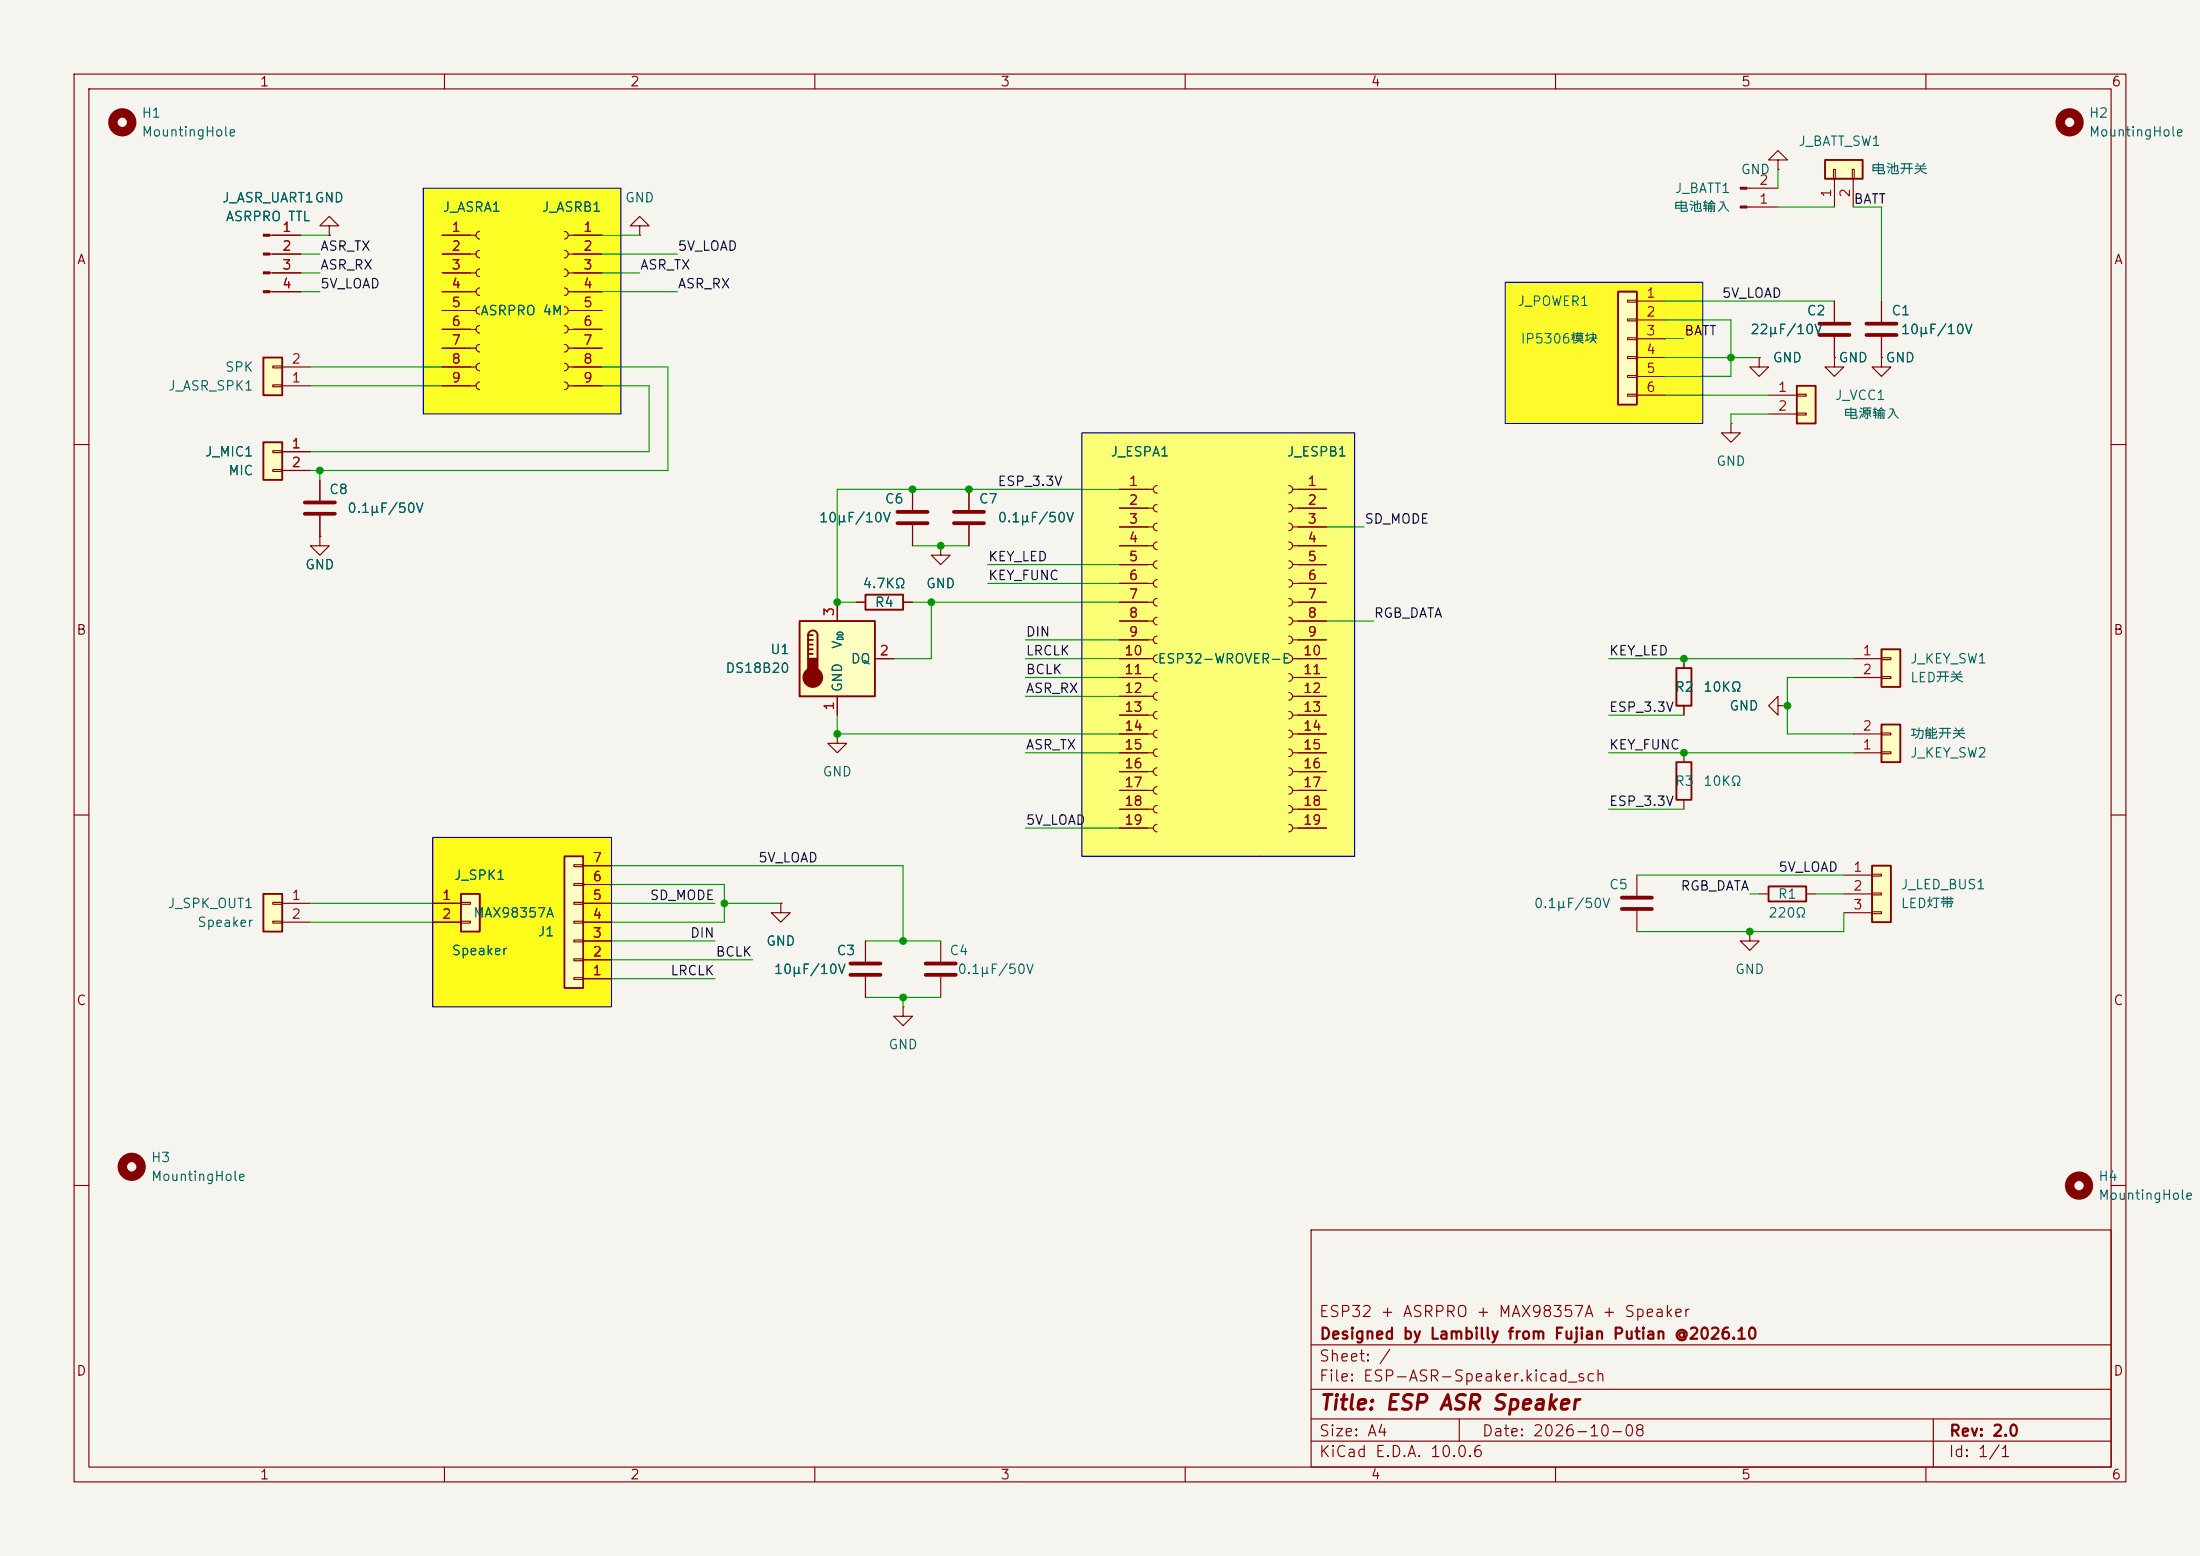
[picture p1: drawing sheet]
<svg xmlns="http://www.w3.org/2000/svg" width="297mm" height="210mm" viewBox="0 0 297 210" stroke-linecap="round" stroke-linejoin="round" font-family="sans-serif">
<path d="M0 0h297v210h-297z" fill="#f5f4ef" stroke="#f5f4ef" stroke-width=".14"/>
<g fill="none" stroke="#840000" stroke-width=".15">
<path d="M10 10h277v190h-277zM12 12h273v186h-273zM60 10v2M110 10v2M160 10v2M210 10v2M260 10v2M10 60h2M285 60h2M10 110h2M285 110h2M10 160h2"/>
<path d="M177 166h108v32h-108zM285 160h2M60 198v2M110 198v2M160 198v2M177 194.5h108M177 191.5h108M177 187.5h108M177 181.5h108M197 191.5v3M210 198v2M260 198v2"/>
<path d="M261 191.5v6.5"/>
</g>
<path d="M203.2 38.1h26.7v19.1h-26.7z" fill="#fffb2b"/>
<path d="M58.4 113h24.1v22.9h-24.1z" fill="#fffb1b"/>
<path d="M146 58.4h36.9v57.2h-36.9z" fill="#fbff75"/>
<path d="M57.1 25.4h26.7v30.5h-26.7z" fill="#fbff25"/>
<path d="M233.7 57.2v1.2h1.2l-1.2 1.3-1.3-1.3h1.3M233.7 57.2h.1" fill="none" stroke="#840000" stroke-width=".15"/>
<path d="M242.6 52.1h2.5v5.1h-2.5z" fill="#ffffc2"/>
<path d="M242.6 52.1h2.5v5.1h-2.5z" fill="none" stroke="#840000" stroke-width=".25"/>
<path d="M238.8 53.3h3.8M238.8 55.9h3.8M242.6 53.2h1.2v.3h-1.2zM242.6 55.8h1.2v.2h-1.2zM116.8 127v2.8M116.8 131.8v2.8" fill="none" stroke="#840000" stroke-width=".15"/>
<path d="M114.8 130h4.1M114.8 131.6h4.1" fill="none" stroke="#840000" stroke-width=".51"/>
<path d="M218.4 39.4h2.6v15.2h-2.6z" fill="#ffffc2"/>
<path d="M218.4 39.4h2.6v15.2h-2.6z" fill="none" stroke="#840000" stroke-width=".25"/>
<g fill="none" stroke="#840000" stroke-width=".15">
<path d="M235.8 27.9h4.2M235.8 25.4h4.2M219.7 40.5h1.3v.3h-1.3zM219.7 43.1h1.3v.2h-1.3zM219.7 45.6h1.3v.2h-1.3zM219.7 48.1h1.3v.3h-1.3zM219.7 50.7h1.3v.2h-1.3zM219.7 53.2h1.3v.3h-1.3zM221 40.6h3.8M221 43.2h3.8M221 45.7h3.8M221 48.3h3.8"/>
<path d="M221 50.8h3.8M221 53.3h3.8M43.2 72.4v1.3h-1.3l1.3 1.2 1.2-1.2h-1.2M43.2 72.4h.1M130.8 66v2.8M130.8 70.9v2.8M151.1 66h4.6M151.1 68.6h4.6M151.1 71.1h4.6M151.1 73.7h4.6M151.1 76.2h4.6M151.1 78.7h4.6"/>
<path d="M156.2 65.5a.51 .51 0 0 0-.5 .5 .51 .51 0 0 0 .5 .5M156.2 68.1a.51 .51 0 0 0-.5 .5 .51 .51 0 0 0 .5 .5M156.2 70.6a.51 .51 0 0 0-.5 .5 .51 .51 0 0 0 .5 .5M156.2 73.2a.51 .51 0 0 0-.5 .5 .51 .51 0 0 0 .5 .5M156.2 75.7a.51 .51 0 0 0-.5 .5 .51 .51 0 0 0 .5 .5M156.2 78.2a.51 .51 0 0 0-.5 .5 .51 .51 0 0 0 .5 .5M174 65.5a.51 .51 0 0 1 .5 .5 .51 .51 0 0 1-.5 .5M174 68.1a.51 .51 0 0 1 .5 .5 .51 .51 0 0 1-.5 .5M174 70.6a.51 .51 0 0 1 .5 .5 .51 .51 0 0 1-.5 .5M174 73.2a.51 .51 0 0 1 .5 .5 .51 .51 0 0 1-.5 .5M174 75.7a.51 .51 0 0 1 .5 .5 .51 .51 0 0 1-.5 .5M174 78.2a.51 .51 0 0 1 .5 .5 .51 .51 0 0 1-.5 .5"/>
<path d="M174.5 66h4.6M174.5 68.6h4.6M174.5 71.1h4.6M174.5 73.7h4.6M174.5 76.2h4.6M174.5 78.7h4.6M151.1 81.3h4.6M151.1 83.8h4.6M151.1 86.4h4.6M151.1 88.9h4.6M151.1 91.4h4.6M151.1 94h4.6"/>
<path d="M151.1 96.5h4.6M151.1 99.1h4.6M156.2 80.8a.51 .51 0 0 0-.5 .5 .51 .51 0 0 0 .5 .5M156.2 83.3a.51 .51 0 0 0-.5 .5 .51 .51 0 0 0 .5 .5M156.2 85.9a.51 .51 0 0 0-.5 .5 .51 .51 0 0 0 .5 .5M156.2 88.4a.51 .51 0 0 0-.5 .5 .51 .51 0 0 0 .5 .5M156.2 90.9a.51 .51 0 0 0-.5 .5 .51 .51 0 0 0 .5 .5M156.2 93.5a.51 .51 0 0 0-.5 .5 .51 .51 0 0 0 .5 .5M156.2 96a.51 .51 0 0 0-.5 .5 .51 .51 0 0 0 .5 .5M156.2 98.6a.51 .51 0 0 0-.5 .5 .51 .51 0 0 0 .5 .5M174 80.8a.51 .51 0 0 1 .5 .5 .51 .51 0 0 1-.5 .5M174 83.3a.51 .51 0 0 1 .5 .5 .51 .51 0 0 1-.5 .5"/>
<path d="M174 85.9a.51 .51 0 0 1 .5 .5 .51 .51 0 0 1-.5 .5M174 88.4a.51 .51 0 0 1 .5 .5 .51 .51 0 0 1-.5 .5M174 90.9a.51 .51 0 0 1 .5 .5 .51 .51 0 0 1-.5 .5M174 93.5a.51 .51 0 0 1 .5 .5 .51 .51 0 0 1-.5 .5M174 96a.51 .51 0 0 1 .5 .5 .51 .51 0 0 1-.5 .5M174 98.6a.51 .51 0 0 1 .5 .5 .51 .51 0 0 1-.5 .5M174.5 81.3h4.6M174.5 83.8h4.6M174.5 86.4h4.6M174.5 88.9h4.6M174.5 91.4h4.6M174.5 94h4.6"/>
<path d="M174.5 96.5h4.6M174.5 99.1h4.6M151.1 101.6h4.6M151.1 104.1h4.6M151.1 106.7h4.6M151.1 109.2h4.6M151.1 111.8h4.6M156.2 101.1a.51 .51 0 0 0-.5 .5 .51 .51 0 0 0 .5 .5M156.2 103.6a.51 .51 0 0 0-.5 .5 .51 .51 0 0 0 .5 .5M156.2 106.2a.51 .51 0 0 0-.5 .5 .51 .51 0 0 0 .5 .5M156.2 108.7a.51 .51 0 0 0-.5 .5 .51 .51 0 0 0 .5 .5M156.2 111.3a.51 .51 0 0 0-.5 .5 .51 .51 0 0 0 .5 .5"/>
<path d="M174 101.1a.51 .51 0 0 1 .5 .5 .51 .51 0 0 1-.5 .5M174 103.6a.51 .51 0 0 1 .5 .5 .51 .51 0 0 1-.5 .5M174 106.2a.51 .51 0 0 1 .5 .5 .51 .51 0 0 1-.5 .5M174 108.7a.51 .51 0 0 1 .5 .5 .51 .51 0 0 1-.5 .5M174 111.3a.51 .51 0 0 1 .5 .5 .51 .51 0 0 1-.5 .5M174.5 101.6h4.6M174.5 104.1h4.6M174.5 106.7h4.6M174.5 109.2h4.6M174.5 111.8h4.6M221 118.1v2.8M121.9 135.9v1.3h-1.3l1.3 1.2 1.3-1.2h-1.3"/>
<path d="M121.9 135.9h.1M221 122.9v2.8"/>
</g>
<path d="M128.8 69.1h4M128.8 70.6h4M218.9 121.2h4.1M218.9 122.7h4.1" fill="none" stroke="#840000" stroke-width=".51"/>
<g fill="#840000" stroke="#840000" stroke-width=".15">
<path d="M234.9 27.8h.9v.3h-.9z"/>
<path d="M234.9 25.3h.9v.2h-.9z"/>
</g>
<path d="M76.2 115.6h2.5v17.8h-2.5z" fill="#ffffc2"/>
<path d="M76.2 115.6h2.5v17.8h-2.5z" fill="none" stroke="#840000" stroke-width=".25"/>
<g fill="none" stroke="#840000" stroke-width=".15">
<path d="M240 21.6h1.3l-1.3-1.3-1.2 1.3h1.2v1.3M240 22.9h.1M77.5 119.3h1.2v.2h-1.2zM77.5 116.7h1.2v.3h-1.2zM78.7 119.4h3.8M78.7 116.8h3.8M77.5 132h1.2v.2h-1.2zM77.5 129.4h1.2v.3h-1.2zM77.5 126.9h1.2v.2h-1.2zM77.5 124.3h1.2v.3h-1.2zM77.5 121.8h1.2v.2h-1.2zM78.7 132.1h3.8"/>
<path d="M78.7 129.5h3.8M78.7 127h3.8M78.7 124.5h3.8M78.7 121.9h3.8"/>
</g>
<path d="M62.2 120.7h2.6v5h-2.6z" fill="#ffffc2"/>
<path d="M62.2 120.7h2.6v5h-2.6z" fill="none" stroke="#840000" stroke-width=".25"/>
<path d="M58.4 121.9h3.8M58.4 124.5h3.8M62.2 121.8h1.3v.2h-1.3zM62.2 124.3h1.3v.3h-1.3z" fill="none" stroke="#840000" stroke-width=".15"/>
<path d="M35.6 120.7h2.5v5h-2.5z" fill="#ffffc2"/>
<path d="M35.6 120.7h2.5v5h-2.5z" fill="none" stroke="#840000" stroke-width=".25"/>
<g fill="none" stroke="#840000" stroke-width=".15">
<path d="M123.2 66v2.8M123.2 70.9v2.8M127 73.7v1.2h1.3l-1.3 1.3-1.3-1.3h1.3M127 73.7h.1M113 99.1v1.2h1.3l-1.3 1.3-1.2-1.3h1.2M113 99.1h.1M36.8 121.8h1.3v.2h-1.3zM36.8 124.3h1.3v.3h-1.3zM38.1 121.9h3.8M38.1 124.5h3.8M105.4 121.9v1.3h-1.3l1.3 1.3 1.3-1.3h-1.3M105.4 121.9h.1"/>
<path d="M127 127v2.8M127 131.8v2.8"/>
</g>
<circle cx="17.8" cy="157.5" r="1.27" fill="none" stroke="#840000" stroke-width="1.3"/>
<path d="M121.2 69.1h4M121.2 70.6h4M125 130h4M125 131.6h4" fill="none" stroke="#840000" stroke-width=".51"/>
<path d="M254 87.6h2.5v5.1h-2.5z" fill="#ffffc2"/>
<path d="M254 87.6h2.5v5.1h-2.5z" fill="none" stroke="#840000" stroke-width=".25"/>
<path d="M250.2 88.9h3.8M250.2 91.4h3.8M254 88.8h1.3v.2h-1.3zM254 91.3h1.3v.3h-1.3z" fill="none" stroke="#840000" stroke-width=".15"/>
<path d="M246.4 21.6h5.1v2.5h-5.1z" fill="#ffffc2"/>
<path d="M246.4 21.6h5.1v2.5h-5.1z" fill="none" stroke="#840000" stroke-width=".25"/>
<g fill="none" stroke="#840000" stroke-width=".15">
<path d="M59.7 31.8h4.6M59.7 34.3h4.6M59.7 36.8h4.6M59.7 39.4h4.6M64.8 31.2a.51 .51 0 0 0-.5 .6 .51 .51 0 0 0 .5 .5M64.8 33.8a.51 .51 0 0 0-.5 .5 .51 .51 0 0 0 .5 .5M64.8 36.3a.51 .51 0 0 0-.5 .5 .51 .51 0 0 0 .5 .5M64.8 38.9a.51 .51 0 0 0-.5 .5 .51 .51 0 0 0 .5 .5M76.2 31.2a.51 .51 0 0 1 .5 .6 .51 .51 0 0 1-.5 .5M76.2 33.8a.51 .51 0 0 1 .5 .5 .51 .51 0 0 1-.5 .5M76.2 36.3a.51 .51 0 0 1 .5 .5 .51 .51 0 0 1-.5 .5M76.2 38.9a.51 .51 0 0 1 .5 .5 .51 .51 0 0 1-.5 .5"/>
<path d="M76.7 31.8h4.6M76.7 34.3h4.6M76.7 36.8h4.6M76.7 39.4h4.6M86.4 30.5h1.2l-1.2-1.3-1.3 1.3h1.3v1.3M86.4 31.8h.1M247.5 22.9h.3v1.2h-.3zM247.6 24.1v3.8M250.1 22.9h.2v1.2h-.2zM250.2 24.1v3.8M59.7 41.9h4.6M59.7 44.5h4.6"/>
<path d="M59.7 47h4.6M59.7 49.5h4.6M59.7 52.1h4.6M64.8 41.4a.51 .51 0 0 0-.5 .5 .51 .51 0 0 0 .5 .5M64.8 43.9a.51 .51 0 0 0-.5 .6 .51 .51 0 0 0 .5 .5M64.8 46.5a.51 .51 0 0 0-.5 .5 .51 .51 0 0 0 .5 .5M64.8 49a.51 .51 0 0 0-.5 .5 .51 .51 0 0 0 .5 .5M64.8 51.6a.51 .51 0 0 0-.5 .5 .51 .51 0 0 0 .5 .5M76.2 41.4a.51 .51 0 0 1 .5 .5 .51 .51 0 0 1-.5 .5M76.2 43.9a.51 .51 0 0 1 .5 .6 .51 .51 0 0 1-.5 .5M76.2 46.5a.51 .51 0 0 1 .5 .5 .51 .51 0 0 1-.5 .5M76.2 49a.51 .51 0 0 1 .5 .5 .51 .51 0 0 1-.5 .5"/>
<path d="M76.2 51.6a.51 .51 0 0 1 .5 .5 .51 .51 0 0 1-.5 .5M76.7 41.9h4.6M76.7 44.5h4.6M76.7 47h4.6M76.7 49.5h4.6M76.7 52.1h4.6M237.5 48.3v1.2h1.3l-1.3 1.3-1.3-1.3h1.3M237.5 48.3h.1M247.6 48.3v1.2h1.3l-1.3 1.3-1.2-1.3h1.2M247.6 48.3h.1M247.6 40.6v2.8M247.6 45.5v2.8"/>
<path d="M254 48.3v1.2h1.3l-1.3 1.3-1.3-1.3h1.3M254 48.3h.1M254 40.6v2.8M254 45.5v2.8M43.2 64.8v2.8M43.2 69.6v2.8"/>
</g>
<path d="M245.6 43.7h4.1M245.6 45.2h4.1M252 43.7h4M252 45.2h4M41.1 67.8h4.1M41.1 69.3h4.1" fill="none" stroke="#840000" stroke-width=".51"/>
<circle cx="279.4" cy="16.5" r="1.27" fill="none" stroke="#840000" stroke-width="1.3"/>
<path d="M35.6 48.3h2.5v5h-2.5z" fill="#ffffc2"/>
<path d="M35.6 48.3h2.5v5h-2.5z" fill="none" stroke="#840000" stroke-width=".25"/>
<path d="M36.8 51.9h1.3v.3h-1.3zM36.8 49.4h1.3v.3h-1.3zM38.1 52.1h3.8M38.1 49.5h3.8" fill="none" stroke="#840000" stroke-width=".15"/>
<path d="M35.6 59.7h2.5v5.1h-2.5z" fill="#ffffc2"/>
<path d="M35.6 59.7h2.5v5.1h-2.5zM116.8 80.3h5.1v2h-5.1z" fill="none" stroke="#840000" stroke-width=".25"/>
<g fill="none" stroke="#840000" stroke-width=".15">
<path d="M36.4 31.8h4.2M36.4 34.3h4.2M36.4 36.8h4.2M36.4 39.4h4.2M44.4 30.5h1.3l-1.3-1.3-1.2 1.3h1.2v1.3M44.4 31.8h.1M36.8 60.8h1.3v.3h-1.3zM36.8 63.4h1.3v.2h-1.3zM38.1 61h3.8M38.1 63.5h3.8M115.6 81.3h1.2M121.9 81.3h1.3"/>
<path d="M240 95.3v-1.3l-1.2 1.3 1.2 1.2v-1.2h1.3M241.3 95.3h.1"/>
</g>
<circle cx="16.5" cy="16.5" r="1.27" fill="none" stroke="#840000" stroke-width="1.3"/>
<g fill="#840000" stroke="#840000" stroke-width=".15">
<path d="M35.6 31.6h.8v.3h-.8z"/>
<path d="M35.6 34.2h.8v.2h-.8z"/>
<path d="M35.6 36.7h.8v.3h-.8z"/>
<path d="M35.6 39.2h.8v.3h-.8z"/>
</g>
<path d="M107.9 83.8h10.2v10.2h-10.2z" fill="#ffffc2"/>
<path d="M107.9 83.8h10.2v10.2h-10.2zM109.1 85.7a.64 .64 0 0 1 .6-.6 .64 .64 0 0 1 .7 .6v3.2M109.1 85.7v3.2M109.1 85.7h.6M109.1 86.4h.6M109.1 87h.6M109.1 87.6h.6M109.1 88.3h.6M226.3 90.2h2v5.1h-2zM226.3 102.9h2v5.1h-2zM238.8 119.6h5v2.1h-5z" fill="none" stroke="#840000" stroke-width=".25"/>
<g fill="#840000" stroke="#840000" stroke-width=".25">
<path d="M109.1 88.9h1.3v1.9h-1.3z"/>
<circle cx="109.7" cy="91.4" r="1.27"/>
</g>
<path d="M113 81.3v2.5M113 94v2.5M118.1 88.9h2.5M227.3 88.9v1.3M227.3 95.3v1.2M227.3 101.6v1.3M227.3 108v1.2M236.2 125.7v1.3h1.3l-1.3 1.3-1.3-1.3h1.3M236.2 125.7h.1M237.5 120.7h1.3M243.8 120.7h1.3" fill="none" stroke="#840000" stroke-width=".15"/>
<circle cx="280.7" cy="160" r="1.27" fill="none" stroke="#840000" stroke-width="1.3"/>
<path d="M252.7 116.8h2.6v7.7h-2.6z" fill="#ffffc2"/>
<path d="M252.7 116.8h2.6v7.7h-2.6z" fill="none" stroke="#840000" stroke-width=".25"/>
<path d="M248.9 118.1h3.8M252.7 118h1.3v.2h-1.3zM248.9 120.7h3.8M248.9 123.2h3.8M252.7 120.5h1.3v.3h-1.3zM252.7 123.1h1.3v.2h-1.3z" fill="none" stroke="#840000" stroke-width=".15"/>
<path d="M254 97.8h2.5v5.1h-2.5z" fill="#ffffc2"/>
<path d="M254 97.8h2.5v5.1h-2.5z" fill="none" stroke="#840000" stroke-width=".25"/>
<g fill="none" stroke="#840000" stroke-width=".15">
<path d="M36.8 31.8h3.8M36.8 34.3h3.8M36.8 36.8h3.8M36.8 39.4h3.8M44.4 31.8h.1M59.7 31.8h3.8M59.7 34.3h3.8M59.7 36.8h3.8M59.7 39.4h3.8M77.5 31.8h3.8M77.5 34.3h3.8M77.5 36.8h3.8"/>
<path d="M77.5 39.4h3.8M59.7 41.9h3.8M59.7 44.5h3.8M59.7 47h3.8M59.7 49.5h3.8M59.7 52.1h3.8M77.5 41.9h3.8M77.5 44.5h3.8M77.5 47h3.8M77.5 49.5h3.8M77.5 52.1h3.8M237.5 48.3h.1"/>
<path d="M247.6 48.3h.1M247.6 40.6v2.8M247.6 45.5v2.8M254 48.3h.1M254 40.6v2.8M254 45.5v2.8M38.1 61h3.8M38.1 63.5h3.8M43.2 72.4h.1M43.2 64.8v2.8M43.2 69.6v2.8M123.2 66v2.8"/>
<path d="M123.2 70.9v2.8M127 73.7h.1M130.8 66v2.8M130.8 70.9v2.8M151.1 66h3.8M151.1 68.6h3.8M151.1 71.1h3.8M151.1 73.7h3.8M151.1 76.2h3.8M151.1 78.7h3.8M175.3 66h3.8M175.3 68.6h3.8"/>
<path d="M175.3 71.1h3.8M175.3 73.7h3.8M175.3 76.2h3.8M175.3 78.7h3.8M113 81.3v2.5M113 94v2.5M115.6 81.3h1.2M118.1 88.9h2.5M121.9 81.3h1.3M151.1 99.1h3.8M151.1 81.3h3.8M151.1 83.8h3.8"/>
<path d="M151.1 86.4h3.8M151.1 88.9h3.8M151.1 91.4h3.8M151.1 94h3.8M151.1 96.5h3.8M175.3 99.1h3.8M175.3 81.3h3.8M175.3 83.8h3.8M175.3 86.4h3.8M175.3 88.9h3.8M175.3 91.4h3.8M175.3 94h3.8"/>
<path d="M175.3 96.5h3.8M227.3 88.9v1.3M227.3 95.3v1.2M241.3 95.3h.1M250.2 99.1h3.8M254 98.9h1.3v.3h-1.3zM78.7 119.4h3.8M78.7 116.8h3.8M151.1 101.6h3.8M151.1 104.1h3.8M151.1 106.7h3.8M151.1 109.2h3.8"/>
<path d="M151.1 111.8h3.8M175.3 101.6h3.8M175.3 104.1h3.8M175.3 106.7h3.8M175.3 109.2h3.8M175.3 111.8h3.8M250.2 101.6h3.8M254 101.5h1.3v.2h-1.3zM58.4 124.5h3.8M58.4 121.9h3.8M78.7 132.1h3.8M78.7 129.5h3.8"/>
<path d="M78.7 127h3.8M78.7 124.5h3.8M78.7 121.9h3.8M105.4 121.9h.1M116.8 127v2.8M116.8 131.8v2.8"/>
</g>
<g fill="none" stroke="#009600" stroke-width=".15">
<path d="M40.6 36.8h2.6M40.6 31.8h3.8M40.6 39.4h2.6M40.6 34.3h2.6M81.3 36.8h5.1M81.3 31.8h5.1M81.3 39.4h10.1M81.3 34.3h10.1M240 27.9h7.6M240 22.9v2.5M250.2 27.9h3.8v12.7M41.9 52.1h17.8"/>
<path d="M41.9 49.5h17.8M81.3 52.1h6.3v8.9h-45.7M81.3 49.5h8.9v14h-48.3M224.8 43.2h8.9v7.6h-8.9M224.8 53.3h14M224.8 48.3h12.7M224.8 40.6h22.8M224.8 45.7h2.5M238.8 55.9h-5.1v1.3M43.2 63.5v1.3M123.2 73.7h7.6M133.3 78.7h17.8"/>
<path d="M133.3 76.2h17.8M151.1 66h-38.1v15.3h2.6M179.1 71.1h5M113 96.5v2.6h38.1M123.2 81.3h27.9M125.7 81.3v7.6h-5.1M138.4 94h12.7M138.4 86.4h12.7M138.4 91.4h12.7M138.4 88.9h12.7M179.1 83.8h6.3M217.2 88.9h33"/>
<path d="M217.2 96.5h10.1M250.2 91.4h-8.9v7.7h8.9M82.5 116.8h39.4v10.2M82.5 119.4h15.3v5.1h-15.3M138.4 101.6h12.7M138.4 111.8h12.7M217.2 101.6h33M217.2 109.2h10.1M221 118.1h27.9M41.9 121.9h16.5M41.9 124.5h16.5M82.5 127h14"/>
<path d="M82.5 121.9h14M82.5 129.5h19.1M82.5 132.1h14M97.8 121.9h7.6M116.8 127h10.2M116.8 134.6h10.2M121.9 134.6v1.3M236.2 120.7h1.3M245.1 120.7h3.8M248.9 123.2v2.5h-27.9"/>
</g>
<path d="M57.1 25.4h26.7v30.5h-26.7zM203.2 38.1h26.7v19.1h-26.7zM146 58.4h36.9v57.2h-36.9zM58.4 113h24.1v22.9h-24.1zM170.2 115.6h.1" fill="none" stroke="#0000c2" stroke-width=".15"/>
<g fill="#009600" stroke="#009600" stroke-width=".14">
<circle cx="125.7" cy="81.3" r=".46"/>
<circle cx="127" cy="73.7" r=".46"/>
<circle cx="227.3" cy="88.9" r=".46"/>
<circle cx="113" cy="99.1" r=".46"/>
<circle cx="130.8" cy="66" r=".46"/>
<circle cx="97.8" cy="121.9" r=".46"/>
<circle cx="121.9" cy="127" r=".46"/>
<circle cx="121.9" cy="134.6" r=".46"/>
<circle cx="233.7" cy="48.3" r=".46"/>
<circle cx="123.2" cy="66" r=".46"/>
<circle cx="43.2" cy="63.5" r=".46"/>
<circle cx="113" cy="81.3" r=".46"/>
<circle cx="227.3" cy="101.6" r=".46"/>
<circle cx="236.2" cy="125.7" r=".46"/>
<circle cx="241.3" cy="95.3" r=".46"/>
</g>
<text font-size="2" fill="#840000" x="178" y="190.8">Title: ESP ASR Speaker</text>
<g font-size="1.5" fill="#840000">
<text x="178" y="178.1">ESP32 + ASRPRO + MAX98357A + Speaker</text>
<text x="178" y="184.1">Sheet: /</text>
<text x="178" y="181.1">Designed by Lambilly from Fujian Putian @2026.10</text>
<text x="178" y="186.8">File: ESP-ASR-Speaker.kicad_sch</text>
<text x="178" y="197">KiCad E.D.A. 10.0.6</text>
<text x="178" y="194.2">Size: A4</text>
<text x="200" y="194.2">Date: 2026-10-08</text>
<text x="263" y="197">Id: 1/1</text>
<text x="263" y="194.2">Rev: 2.0</text>
</g>
<g font-size="1.3" fill="#840000">
<text x="35" y="12">1</text>
<text x="85" y="12">2</text>
<text x="135" y="12">3</text>
<text x="185" y="12">4</text>
<text x="235" y="12">5</text>
<text x="285" y="12">6</text>
<text x="10.3" y="36">A</text>
<text x="285.3" y="36">A</text>
<text x="10.2" y="86">B</text>
<text x="285.2" y="86">B</text>
<text x="10.2" y="136">C</text>
<text x="285.2" y="136">C</text>
<text x="10.2" y="186">D</text>
<text x="285.2" y="186">D</text>
<text x="35" y="200">1</text>
<text x="85" y="200">2</text>
<text x="135" y="200">3</text>
<text x="185" y="200">4</text>
<text x="235" y="200">5</text>
<text x="285" y="200">6</text>
</g>
<g font-size="1.3" fill="#006464">
<text x="19" y="16.2">H1</text>
<text x="281.9" y="16.2">H2</text>
<text x="19" y="18.7">MountingHole</text>
<text x="234.9" y="23.8">GND</text>
<text x="242.7" y="20">J_BATT_SW1</text>
<text x="252.6" y="23.8">电池开关</text>
<text x="281.9" y="18.7">MountingHole</text>
<text x="29.9" y="27.6">J_ASR_UART1GND</text>
<text x="59.7" y="28.9">J_ASRA1</text>
<text x="73.1" y="28.9">J_ASRB1</text>
<text x="84.3" y="27.6">GND</text>
<text x="226" y="28.9">电池输入</text>
<text x="226" y="26.4">J_BATT1</text>
<text x="30.4" y="30.2">ASRPRO TTL</text>
<text x="204.8" y="41.6">J_POWER1</text>
<text x="64.8" y="42.9">ASRPRO 4M</text>
<text x="205.2" y="46.7">IP5306模块</text>
<text x="236.2" y="45.4">22μF/10V</text>
<text x="243.8" y="42.9">C2</text>
<text x="255.3" y="42.9">C1</text>
<text x="256.5" y="45.4">10μF/10V</text>
<text x="22.6" y="53">J_ASR_SPK1</text>
<text x="30.3" y="50.5">SPK</text>
<text x="239.2" y="49.2">GND</text>
<text x="248.1" y="49.2">GND</text>
<text x="254.5" y="49.2">GND</text>
<text x="247.6" y="54.3">J_VCC1</text>
<text x="248.9" y="56.8">电源输入</text>
<text x="27.6" y="61.9">J_MIC1</text>
<text x="30.7" y="64.5">MIC</text>
<text x="149.8" y="61.9">J_ESPA1</text>
<text x="173.7" y="61.9">J_ESPB1</text>
<text x="231.6" y="63.2">GND</text>
<text x="44.4" y="67">C8</text>
<text x="46.8" y="69.5">0.1μF/50V</text>
<text x="110.5" y="70.8">10μF/10V</text>
<text x="119.4" y="68.3">C6</text>
<text x="132.1" y="68.3">C7</text>
<text x="134.6" y="70.8">0.1μF/50V</text>
<text x="41.1" y="77.2">GND</text>
<text x="116.4" y="79.7">4.7KΩ</text>
<text x="118" y="82.2">R4</text>
<text x="124.9" y="79.7">GND</text>
<text x="103.9" y="88.6">U1</text>
<text x="114" y="87.7" transform="rotate(-90 114 87.7)">V</text>
<text x="114.8" y="89.9">DQ</text>
<text x="156.2" y="89.9">ESP32-WROVER-E</text>
<text x="257.8" y="89.9">J_KEY_SW1</text>
<text x="97.9" y="91.1">DS18B20</text>
<text x="114" y="93.5" transform="rotate(-90 114 93.5)">GND</text>
<text x="226" y="93.7">R2</text>
<text x="229.9" y="93.7">10KΩ</text>
<text x="257.8" y="92.4">LED开关</text>
<text x="233.4" y="96.2">GND</text>
<text x="257.8" y="100">功能开关</text>
<text x="111" y="105.1">GND</text>
<text x="226" y="106.4">R3</text>
<text x="229.9" y="106.4">10KΩ</text>
<text x="257.8" y="102.6">J_KEY_SW2</text>
<text x="61.2" y="119.1">J_SPK1</text>
<text x="22.6" y="122.9">J_SPK_OUT1</text>
<text x="26.6" y="125.4">Speaker</text>
<text x="63.8" y="124.2">MAX98357A</text>
<text x="207" y="122.9">0.1μF/50V</text>
<text x="217.2" y="120.3">C5</text>
<text x="238.6" y="124.2">220Ω</text>
<text x="239.9" y="121.6">R1</text>
<text x="256.5" y="120.3">J_LED_BUS1</text>
<text x="256.5" y="122.9">LED灯带</text>
<text x="60.9" y="129.2">Speaker</text>
<text x="72.5" y="126.7">J1</text>
<text x="103.3" y="128">GND</text>
<text x="104.4" y="131.8">10μF/10V</text>
<text x="112.9" y="129.2">C3</text>
<text x="128.1" y="129.2">C4</text>
<text x="129.2" y="131.8">0.1μF/50V</text>
<text x="234.2" y="131.8">GND</text>
<text x="119.9" y="141.9">GND</text>
<text x="20.3" y="157.2">H3</text>
<text x="20.3" y="159.7">MountingHole</text>
<text x="283.2" y="159.7">H4</text>
<text x="283.2" y="162.3">MountingHole</text>
</g>
<g font-size="1.3" fill="#a90000">
<text x="237.4" y="27.8">1</text>
<text x="237.4" y="25.3">2</text>
<text x="247.5" y="26.8" transform="rotate(-90 247.5 26.8)">1</text>
<text x="250.1" y="26.8" transform="rotate(-90 250.1 26.8)">2</text>
<text x="38" y="31.6">1</text>
<text x="38" y="34.2">2</text>
<text x="60.9" y="31.6">1</text>
<text x="60.9" y="34.2">2</text>
<text x="78.6" y="31.6">1</text>
<text x="78.6" y="34.2">2</text>
<text x="38" y="36.7">3</text>
<text x="38" y="39.2">4</text>
<text x="60.9" y="36.7">3</text>
<text x="60.9" y="39.2">4</text>
<text x="60.9" y="41.8">5</text>
<text x="78.6" y="36.7">3</text>
<text x="78.6" y="39.2">4</text>
<text x="78.6" y="41.8">5</text>
<text x="222.2" y="40.5">1</text>
<text x="60.9" y="44.3">6</text>
<text x="60.9" y="46.9">7</text>
<text x="78.6" y="44.3">6</text>
<text x="78.6" y="46.9">7</text>
<text x="222.2" y="43">2</text>
<text x="222.2" y="45.6">3</text>
<text x="39.3" y="51.9">1</text>
<text x="39.3" y="49.4">2</text>
<text x="60.9" y="49.4">8</text>
<text x="60.9" y="51.9">9</text>
<text x="78.6" y="49.4">8</text>
<text x="78.6" y="51.9">9</text>
<text x="222.2" y="48.1">4</text>
<text x="222.2" y="50.7">5</text>
<text x="222.2" y="53.2">6</text>
<text x="239.9" y="53.2">1</text>
<text x="239.9" y="55.7">2</text>
<text x="39.3" y="60.8">1</text>
<text x="39.3" y="63.4">2</text>
<text x="152.3" y="65.9">1</text>
<text x="176.4" y="65.9">1</text>
<text x="152.3" y="68.4">2</text>
<text x="152.3" y="71">3</text>
<text x="176.4" y="68.4">2</text>
<text x="176.4" y="71">3</text>
<text x="152.3" y="73.5">4</text>
<text x="152.3" y="76.1">5</text>
<text x="176.4" y="73.5">4</text>
<text x="176.4" y="76.1">5</text>
<text x="112.9" y="83.3" transform="rotate(-90 112.9 83.3)">3</text>
<text x="152.3" y="78.6">6</text>
<text x="152.3" y="81.1">7</text>
<text x="152.3" y="83.7">8</text>
<text x="176.4" y="78.6">6</text>
<text x="176.4" y="81.1">7</text>
<text x="176.4" y="83.7">8</text>
<text x="118.6" y="88.8">2</text>
<text x="151.7" y="88.8">10</text>
<text x="152.3" y="86.2">9</text>
<text x="175.8" y="88.8">10</text>
<text x="176.4" y="86.2">9</text>
<text x="251.4" y="88.8">1</text>
<text x="112.9" y="96" transform="rotate(-90 112.9 96)">1</text>
<text x="151.7" y="91.3">11</text>
<text x="151.7" y="93.8">12</text>
<text x="175.8" y="91.3">11</text>
<text x="175.8" y="93.8">12</text>
<text x="251.4" y="91.3">2</text>
<text x="151.7" y="96.4">13</text>
<text x="151.7" y="98.9">14</text>
<text x="151.7" y="101.5">15</text>
<text x="175.8" y="96.4">13</text>
<text x="175.8" y="98.9">14</text>
<text x="175.8" y="101.5">15</text>
<text x="251.4" y="101.5">1</text>
<text x="251.4" y="98.9">2</text>
<text x="151.7" y="104">16</text>
<text x="151.7" y="106.5">17</text>
<text x="175.8" y="104">16</text>
<text x="175.8" y="106.5">17</text>
<text x="151.7" y="109.1">18</text>
<text x="151.7" y="111.6">19</text>
<text x="175.8" y="109.1">18</text>
<text x="175.8" y="111.6">19</text>
<text x="79.9" y="119.2">6</text>
<text x="79.9" y="116.7">7</text>
<text x="250.1" y="118">1</text>
<text x="39.3" y="121.8">1</text>
<text x="39.3" y="124.3">2</text>
<text x="59.6" y="121.8">1</text>
<text x="59.6" y="124.3">2</text>
<text x="79.9" y="124.3">4</text>
<text x="79.9" y="121.8">5</text>
<text x="250.1" y="120.5">2</text>
<text x="250.1" y="123.1">3</text>
<text x="79.9" y="131.9">1</text>
<text x="79.9" y="129.4">2</text>
<text x="79.9" y="126.9">3</text>
</g>
<g font-size="1.3" fill="#0f0f0f">
<text x="250.2" y="27.8">BATT</text>
<text x="43.2" y="34.2">ASR_TX</text>
<text x="91.4" y="34.2">5V_LOAD</text>
<text x="43.2" y="39.2">5V_LOAD</text>
<text x="43.2" y="36.7">ASR_RX</text>
<text x="86.3" y="36.7">ASR_TX</text>
<text x="91.4" y="39.2">ASR_RX</text>
<text x="232.4" y="40.5">5V_LOAD</text>
<text x="227.3" y="45.6">BATT</text>
<text x="134.6" y="65.9">ESP_3.3V</text>
<text x="184.1" y="71">SD_MODE</text>
<text x="133.3" y="76.1">KEY_LED</text>
<text x="133.3" y="78.6">KEY_FUNC</text>
<text x="185.4" y="83.7">RGB_DATA</text>
<text x="138.4" y="86.2">DIN</text>
<text x="138.4" y="88.8">LRCLK</text>
<text x="217.1" y="88.8">KEY_LED</text>
<text x="138.4" y="93.9">ASR_RX</text>
<text x="138.4" y="91.3">BCLK</text>
<text x="138.4" y="101.5">ASR_TX</text>
<text x="217.1" y="96.4">ESP_3.3V</text>
<text x="217.1" y="101.5">KEY_FUNC</text>
<text x="138.4" y="111.6">5V_LOAD</text>
<text x="217.1" y="109.1">ESP_3.3V</text>
<text x="102.3" y="116.7">5V_LOAD</text>
<text x="240" y="118">5V_LOAD</text>
<text x="87.6" y="121.8">SD_MODE</text>
<text x="226.8" y="120.5">RGB_DATA</text>
<text x="90.4" y="132">LRCLK</text>
<text x="93.1" y="126.9">DIN</text>
<text x="96.5" y="129.4">BCLK</text>
</g>
<text font-size=".8" fill="#006464" x="114" y="86.5" transform="rotate(-90 114 86.5)">DD</text>
</svg>
